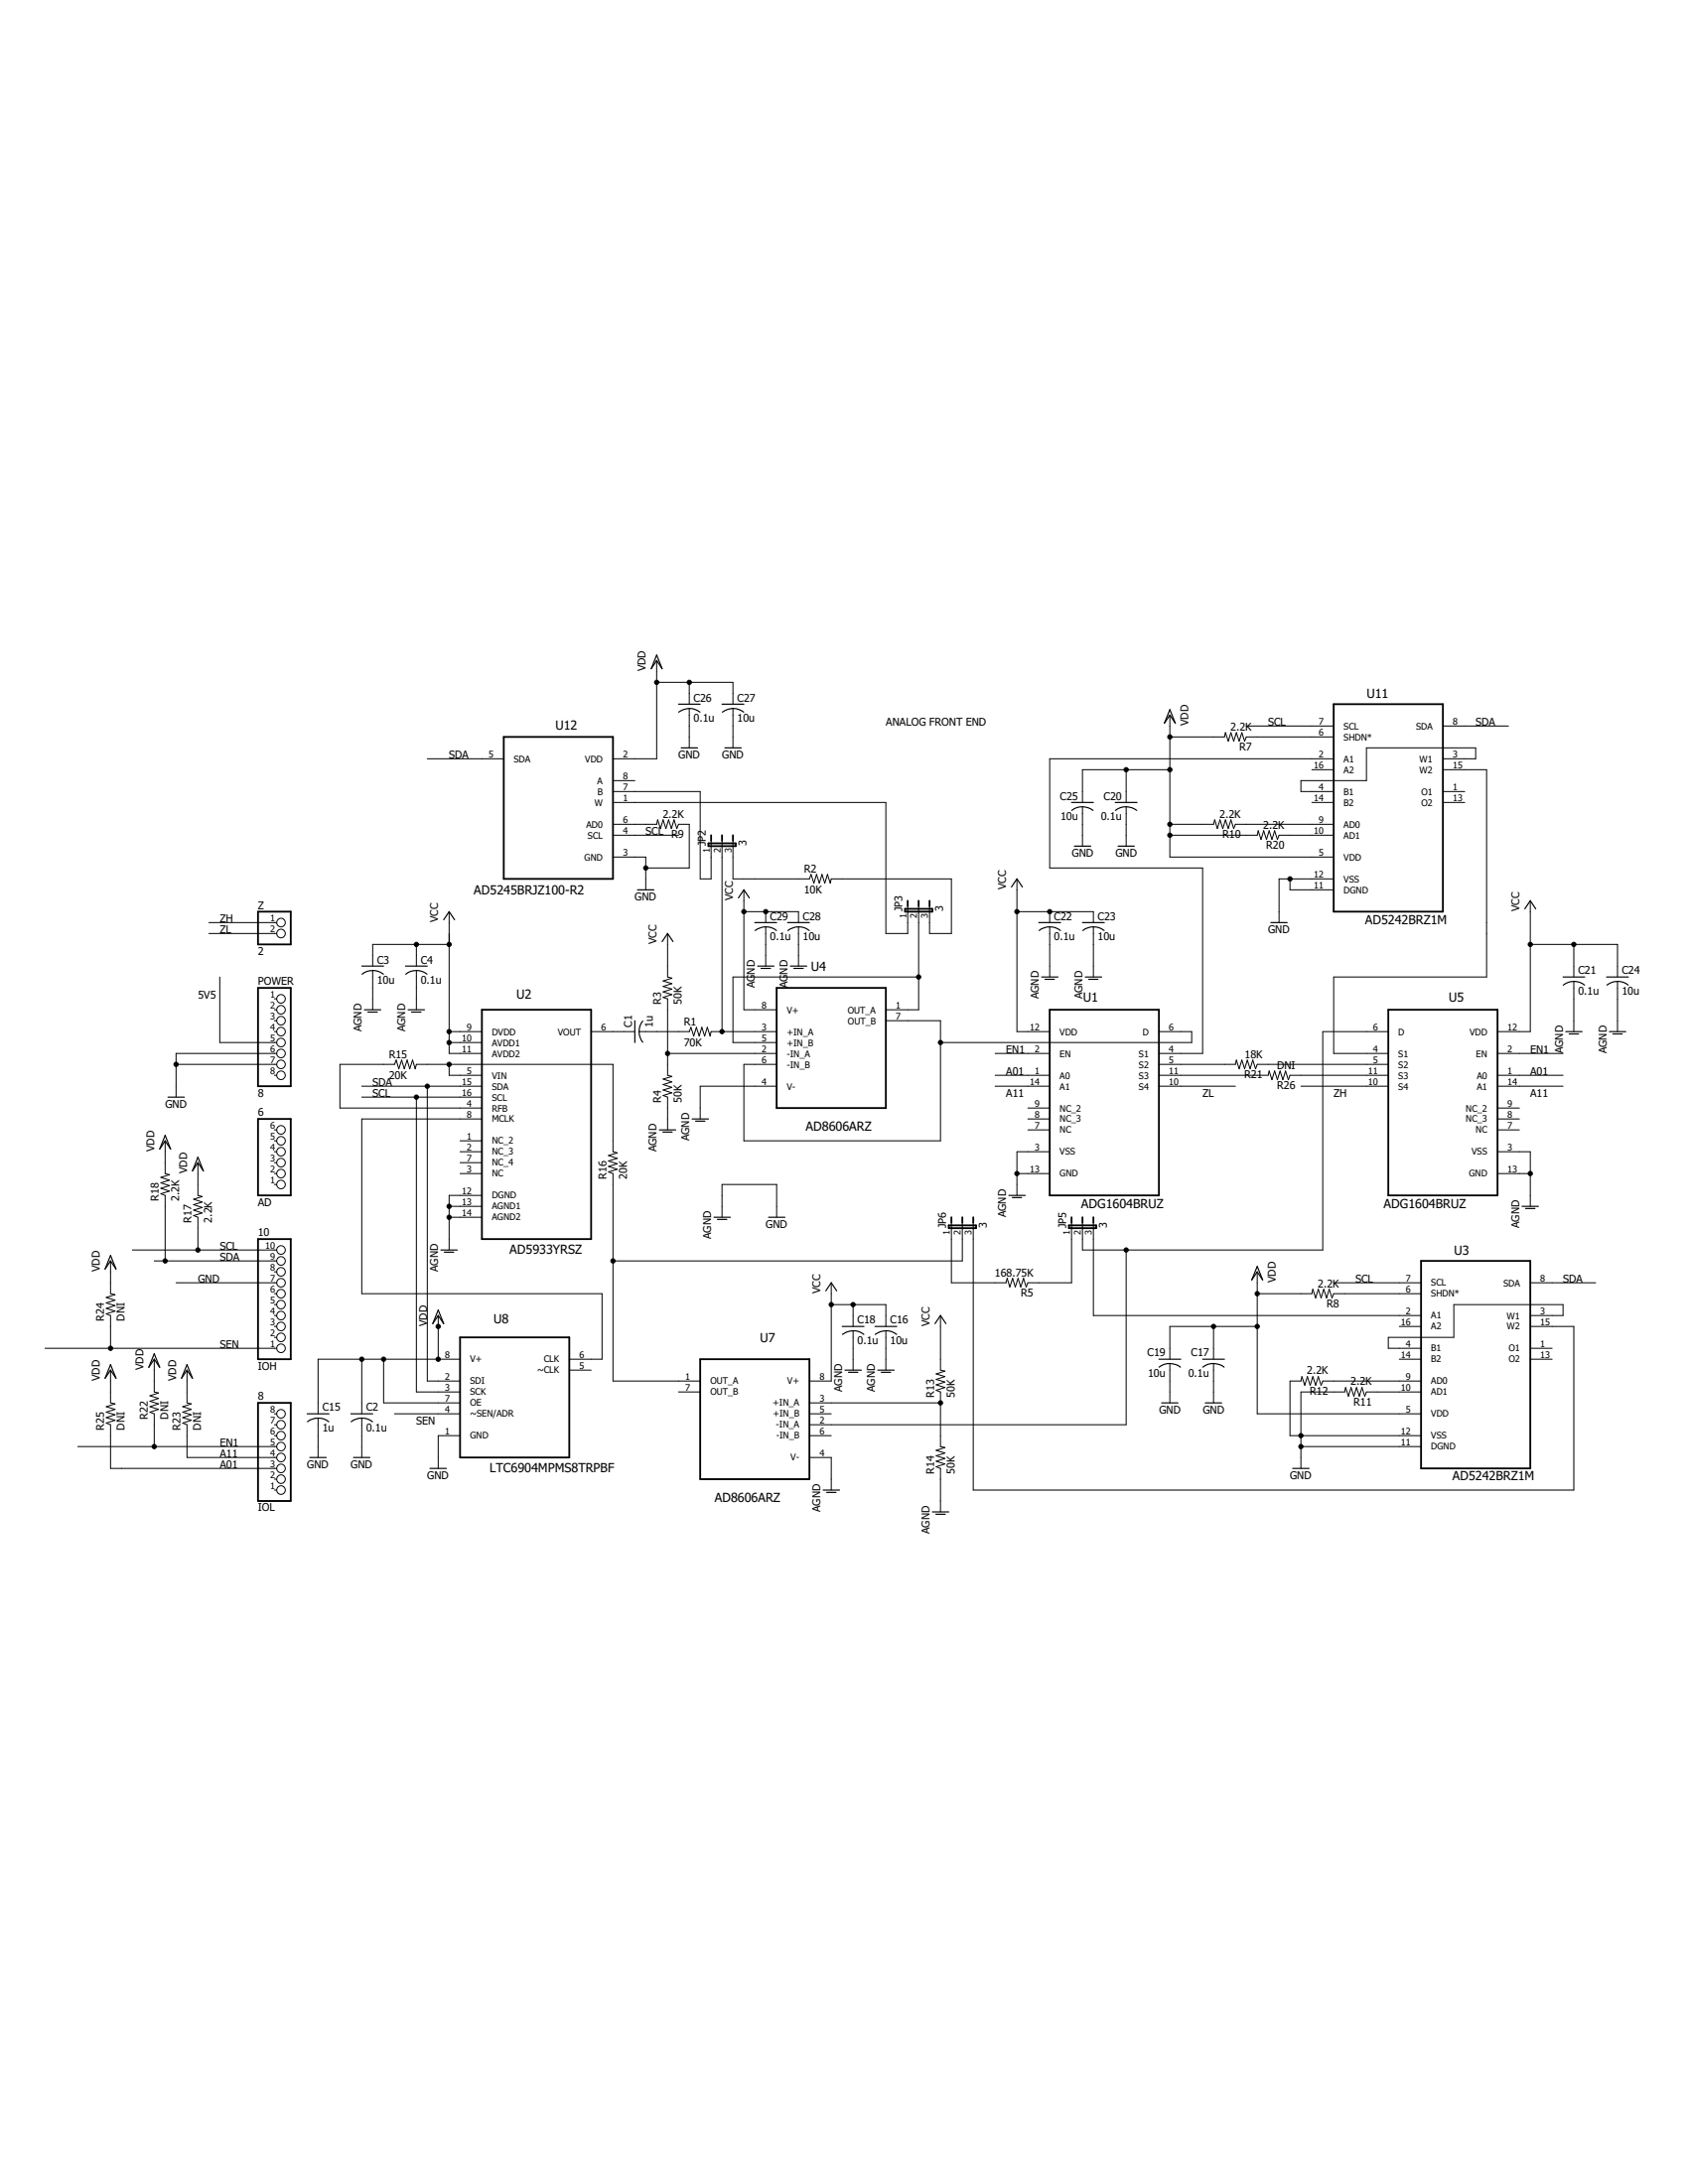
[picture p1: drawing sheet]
<svg xmlns="http://www.w3.org/2000/svg" width="216mm" height="279mm" viewBox="0 0 216 279" stroke-linecap="round" stroke-linejoin="round" font-family="sans-serif">
<g fill="none" stroke="#000" stroke-width=".13">
<path d="M54.7 97.1h9.7M78.4 99.9h2.8M84 84.5v12.6h-5.6M84 87.3h9.7v2.8M88.2 87.3v2.8M88.2 90.6v5.1M93.7 90.6v5.1M144 98.5v4.2M149.6 91.5v18.1h21M149.6 98.5h-11.1v4.2M149.6 94.3h7l.1-.6 .4 1.1 .3-1.1 .4 1.1 .3-1.1 .4 1.1 .3-1.1 .4 1.1 .2-.5h11.2M159.4 92.9h11.2"/>
<path d="M167.8 98.5h2.8M170.6 97.1h-36.3v13.9h19.5v23.8h-5.6M184.6 98.5h5.5v26.5h-19.5v9.8h7M184.6 97.1h4.1v-1.4h-13.9v4.2h-8.4v1.4h4.2M184.6 92.9h8.3M26.7 118h8.7M26.7 119.4h8.7M57.4 116.6v18.2h4.2M78.4 101.3h11.2v11.1h1.4v-4.9M78.4 102.7h34.9v16.7h2.8v-3.5M78.4 105.5h5.6l.1-.6 .4 1.1 .3-1.1 .4 1.1 .3-1.1 .4 1.1 .3-1.1 .4 1.1 .2-.5h1.4v5.5h-5.6M78.4 106.8h8.4"/>
<path d="M78.4 109.6h4.2v4.2M85.4 119.4v5.6l.5 .1-1.1 .4 1.1 .3-1.1 .4 1.1 .3-1.1 .4 1.1 .3-1.1 .4 .6 .2v9.8l.5 .1-1.1 .3 1.1 .4-1.1 .3 1.1 .4-1.1 .3 1.1 .4-1.1 .3 .6 .3v4.1M92.4 107.5v24.5M93.7 107.5v4.9h9.8l.2-.5 .4 1.1 .3-1.1 .4 1.1 .3-1.1 .4 1.1 .3-1.1 .4 1.1 .1-.6h15.4v7h-2.8v-3.5M95.1 113.8v15.4h4.2M95.1 116.6h7v1.4M97.9 116.6v1.4M97.9 118.6v5M102.1 118.6v5M117.5 115.9v13.3h-4.2M130.1 112.4v19.6h4.2M130.1 116.6h9.7v1.4"/>
<path d="M134.3 116.6v1.4M134.3 118.6v6.4M138.5 103.2v5M139.8 118.6v6.4M144 103.2v5M149.6 105.5h5.6l.2-.6 .3 1.1 .3-1.1 .4 1.1 .3-1.1 .4 1.1 .3-1.1 .4 1.1 .2-.5h12.6M149.6 106.8h11.2l.1-.5 .4 1.1 .3-1.1 .4 1.1 .3-1.1 .4 1.1 .3-1.1 .4 1.1 .2-.6h7M165 112.4v1.4h5.6M167.8 102.7h2.8M170.6 112.4h-7v5.6M184.6 101.3h2.7M184.6 102.7h2.7"/>
<path d="M195.7 115.2v16.8h-4.2M22.5 136.2h12.9M28.1 125v8.4h7.3M35.1 132h.3M35.1 137.6h.3M35.1 129.2h.3M35.1 130.6h.3M35.1 127.8h.3M35.4 134.8h-12.9v5.6M46.3 139h15.3M47.7 124.2v5M53.3 120.8v2.8"/>
<path d="M53.3 124.2v5M54.7 139v37.7h4.1M57.4 132h4.2M57.4 133.4h4.2M57.4 136.2v1.4h4.2M57.4 120.8h-9.7v2.8M75.6 132h5.6M81.7 132h6.5l.2-.6 .3 1.1 .4-1.1 .3 1.1 .4-1.1 .3 1.1 .4-1.1 .3 1.1 .2-.5h8.3M85.4 134.8h13.9M99.3 139h-9.7v4.2M113.3 130.6h7v15.3h-25.2v-9.7h4.2M117.5 125h-23.8v8.4h5.6"/>
<path d="M127.3 134.8h7M127.3 137.6h7M127.3 139h7M148.2 132h4.2v1.4h-32.1M148.2 137.6h14l.1-.6 .4 1.1 .3-1.1 .4 1.1 .3-1.1 .4 1.1 .3-1.1 .4 1.1 .2-.5h12.6M148.2 139h9.8M148.2 136.2h9.8l.1-.6 .4 1.1 .3-1.1 .4 1.1 .3-1.1 .4 1.1 .3-1.1 .4 1.1 .2-.5h16.8M166.4 139h11.2M177.6 132h-8.4v27.9h-30.7v-3.5M191.5 134.8h8.4M191.5 137.6h8.4M191.5 139h8.4"/>
<path d="M195.7 120.8h11.2v4.2M201.3 120.8v4.2M201.3 125.6v6.4M206.9 125.6v6.4M16.9 159.9h18.5M21.1 145.9v4.2l.6 .2-1.1 .3 1.1 .4-1.1 .3 1.1 .4-1.1 .3 1.1 .4-1.1 .3 .5 .2v8.4M25.3 148.7v4.2l.6 .2-1.1 .3 1.1 .4-1.1 .3 1.1 .4-1.1 .3 1.1 .4-1.1 .3 .5 .2v4.2M35.1 145.9h.3M35.1 147.3h.3M35.1 148.7h.3M35.1 150.1h.3M35.1 144.5h.3"/>
<path d="M35.1 151.5h.3M46.3 140.4h15.3M53.3 140.4v37.7h5.5M57.4 154.3h4.2M57.4 155.7h4.2M58.8 145.9h2.8M58.8 147.3h2.8M58.8 148.7h2.8M58.8 150.1h2.8M61.6 141.8h-18.1v-5.6h7l.2-.6 .3 1.1 .4-1.1 .3 1.1 .4-1.1 .3 1.1 .4-1.1 .3 1.1 .2-.5h25.1v11.1l.6 .2-1.2 .3 1.2 .4-1.2 .3 1.2 .4-1.2 .3 1.2 .4-1.2 .3 .6 .2v26.6h11.2M61.6 143.2h-15.3v22.3h30.7v8.4h-4.2M61.6 152.9h-4.2v7"/>
<path d="M92.4 155.7v-4.2h6.9v4.2M121.7 156.4v7.7h7l.1-.6 .4 1.2 .3-1.2 .4 1.2 .3-1.2 .4 1.2 .3-1.2 .4 1.2 .2-.6h5.6v-7.7M123.1 156.4v4.9h-44.7M124.5 156.4v34.2h76.8v-20.9h-5.6M130.1 150.1h4.2M131.5 141.8h2.8M131.5 143.2h2.8M131.5 144.5h2.8M134.3 147.3h-4.2v5.6M139.8 156.4v11.9h42M144 159.9v22.4h-40.5M191.5 141.8h2.8"/>
<path d="M191.5 143.2h2.8M191.5 147.3h4.2v7M191.5 150.1h4.2M191.5 144.5h2.8M5.8 172.5h29.6M14.1 175.3v4.2l.6 .1-1.1 .4 1.1 .3-1.1 .4 1.1 .3-1.1 .4 1.1 .3-1.1 .4 .5 .2v5.6h21.3M14.1 161.3v4.2l.6 .1-1.1 .4 1.1 .3-1.1 .4 1.1 .3-1.1 .4 1.1 .3-1.1 .4 .5 .2v4.2M19.7 161.3h15.7M19.7 173.9v4.2l.6 .1-1.1 .4 1.1 .3-1.1 .4 1.1 .3-1.1 .4 1.1 .3-1.1 .4 .5 .2v4.2M22.5 164.1h12.9M23.9 175.3v4.2l.6 .1-1.1 .4 1.1 .3-1.1 .4 1.1 .3-1.1 .4 1.1 .3-1.1 .4 .5 .2v4.2h11.5M35.1 171.1h.3"/>
<path d="M35.1 169.7h.3M35.1 168.3h.3M35.1 166.9h.3M35.1 165.5h.3M35.1 162.7h.3M46.3 173.9v7M49.1 173.9v5.6h9.7M56 168.3v5.6M58.8 173.9h-18.1v7M72.8 175.3h2.8M86.8 178.1h2.8M103.5 179.5h16.8"/>
<path d="M106.3 164.1v12.6h-2.8M106.3 166.9h7v2.8M109.1 166.9v2.8M109.1 170.2v5.1M113.3 170.2v5.1M120.3 168.3v7l.6 .1-1.2 .4 1.2 .3-1.2 .4 1.2 .3-1.2 .4 1.2 .3-1.2 .4 .6 .2v7l.6 .1-1.2 .3 1.2 .4-1.2 .3 1.2 .4-1.2 .3 1.2 .4-1.2 .3 .6 .3v5.5M149.6 174.4v5.1M155.2 169.7v4.2M155.2 174.4v5.1M160.8 162.7v18.2h21M160.8 169.7h-11.2v4.2M160.8 165.5h7l.1-.6 .4 1.2 .3-1.2 .4 1.2 .3-1.2 .4 1.2 .3-1.2 .4 1.2 .2-.6h11.2"/>
<path d="M170.6 164.1h11.2M179 173.9h2.8M179 169.7h2.8M181.8 176.7h-12.6l-.2 .5-.4-1.1-.3 1.1-.4-1.1-.3 1.1-.4-1.1-.3 1.1-.4-1.1-.1 .6h-1.4v7h16.8M181.8 178.1h-7l-.2 .5-.4-1.1-.3 1.1-.4-1.1-.3 1.1-.4-1.1-.3 1.1-.4-1.1-.1 .6h-5.6v9.8M195.7 173.9h2.8M195.7 168.3h4.2v-1.4h-14v4.2h-8.3v1.4h4.2M195.7 172.5h2.8M195.7 164.1h8.4M9.9 185.1h25.5M35.1 180.9h.3M35.1 182.3h.3"/>
<path d="M35.1 183.7h.3M35.1 190.6h.3M35.1 189.2h.3M40.7 181.4v5.1M46.3 181.4v5.1M50.5 180.9h8.3M58.8 183.7h-2.8v4.2M103.5 180.9h2.8M103.5 183.7h2.8M103.5 186.5h2.8v4.1M166.4 185.1h15.4"/>
<circle cx="35.9" cy="119.4" r=".55"/>
<circle cx="35.9" cy="118" r=".55"/>
<circle cx="35.9" cy="133.4" r=".55"/>
<circle cx="35.9" cy="137.6" r=".55"/>
<circle cx="35.9" cy="136.2" r=".55"/>
<circle cx="35.9" cy="132" r=".55"/>
<circle cx="35.9" cy="127.8" r=".55"/>
<circle cx="35.9" cy="129.2" r=".55"/>
<circle cx="35.9" cy="134.8" r=".55"/>
<circle cx="35.9" cy="130.6" r=".55"/>
<circle cx="35.9" cy="147.3" r=".55"/>
<circle cx="35.9" cy="144.5" r=".55"/>
<circle cx="35.9" cy="151.5" r=".55"/>
<circle cx="35.9" cy="150.1" r=".55"/>
<circle cx="35.9" cy="148.7" r=".55"/>
<circle cx="35.9" cy="159.9" r=".55"/>
<circle cx="35.9" cy="145.9" r=".55"/>
<circle cx="35.9" cy="172.5" r=".55"/>
<circle cx="35.9" cy="171.1" r=".55"/>
<circle cx="35.9" cy="164.1" r=".55"/>
<circle cx="35.9" cy="169.7" r=".55"/>
<circle cx="35.9" cy="162.7" r=".55"/>
<circle cx="35.9" cy="166.9" r=".55"/>
<circle cx="35.9" cy="165.5" r=".55"/>
<circle cx="35.9" cy="168.3" r=".55"/>
<circle cx="35.9" cy="161.3" r=".55"/>
<circle cx="35.9" cy="186.5" r=".55"/>
<circle cx="35.9" cy="190.6" r=".55"/>
<circle cx="35.9" cy="180.9" r=".55"/>
<circle cx="35.9" cy="189.2" r=".55"/>
<circle cx="35.9" cy="183.7" r=".55"/>
<circle cx="35.9" cy="182.3" r=".55"/>
<circle cx="35.9" cy="187.9" r=".55"/>
<circle cx="35.9" cy="185.1" r=".55"/>
</g>
<g fill="none" stroke="#000" stroke-width=".23">
<path d="M64.4 94.3h14v18.1h-14zM170.6 90.1h14v26.5h-14zM33 116.6h4.2v4.2h-4.2zM90.6 107.9h3.5v.3h-3.5zM91 106.8v.7M92.4 106.8v.7M93.7 106.8v.7M115.8 116.3h3.5v.3h-3.5zM116.1 115.2v.7M117.5 115.2v.7M118.9 115.2v.7M33 126.4h4.2v12.6h-4.2z"/>
<path d="M61.6 129.2h14v29.3h-14zM99.3 126.4h14v15.4h-14zM134.3 129.2h13.9v23.7h-13.9zM177.6 129.2h13.9v23.7h-13.9zM33 158.5h4.2v15.4h-4.2zM33 143.2h4.2v9.7h-4.2zM121.3 156.8h3.5v.3h-3.5zM121.7 155.7v.7M123.1 155.7v.7M124.5 155.7v.7M136.7 156.8h3.5v.3h-3.5zM137.1 155.7v.7"/>
<path d="M138.5 155.7v.7M139.8 155.7v.7M33 179.5h4.2v12.5h-4.2zM58.8 171.1h14v15.4h-14zM89.6 173.9h13.9v15.3h-13.9zM181.8 161.3h13.9v26.6h-13.9z"/>
</g>
<g fill="none" stroke="#000" stroke-width=".15">
<path d="M84 83.8l.7 1.8-.7-1.1-.7 1.1zM86.8 90.1h2.8M86.8 91.1a2.23 2.23 0 0 1 2.7 0M87.1 95.7h2.1M92.4 90.1h2.7M92.4 91.1a2.23 2.23 0 0 1 2.7 0M92.7 95.7h2.1M149.6 90.8l.7 1.7-.7-1-.7 1zM56.7 117.7l.7-1.1 .7 1.1M81.5 113.8h2.1M94.4 114.9l.7-1.1 .7 1.1M96.5 118h2.8"/>
<path d="M96.6 119a2.23 2.23 0 0 1 2.7 0M100.7 118h2.8M100.8 119a2.23 2.23 0 0 1 2.7 0M129.4 113.5l.7-1.1 .7 1.1M132.9 118h2.8M132.9 119a2.23 2.23 0 0 1 2.7 0M137.1 102.7h2.7M137.1 103.7a2.23 2.23 0 0 1 2.7 0M137.4 108.2h2.1M138.5 118h2.7M138.5 119a2.23 2.23 0 0 1 2.7 0M142.6 102.7h2.8"/>
<path d="M142.7 103.7a2.23 2.23 0 0 1 2.7 0M143 108.2h2.1M162.5 118h2.1M195 116.3l.7-1.1 .7 1.1M46.3 123.6h2.8M46.6 129.2h2.1M47.1 129.5h1.2M47.7 124.1a2.27 2.27 0 0 1 1.3 .5M47.7 124.2a1.98 1.98 0 0 0-1.4 .4M51.9 123.6h2.8M52.2 129.2h2.1M52.6 129.5h1.2"/>
<path d="M53.3 124.1a2.15 2.15 0 0 1 1.3 .5M53.3 124.2a1.98 1.98 0 0 0-1.4 .4M81.2 130.6v2.8M82.2 130.6a2.2 2.2 0 0 0 0 2.7M84.7 120.5l.7-1.1 .7 1.1M96.9 123.6h2.1M97.3 123.9h1.3M101.1 123.6h2.1M101.5 123.9h1.2M133.2 125h2.1M133.7 125.3h1.2M138.8 125h2.1"/>
<path d="M139.3 125.3h1.1M199.9 125h2.8M200.3 132h2.1M200.7 132.3h1.2M201.3 125.5a2.15 2.15 0 0 1 1.4 .5M201.3 125.6a2.08 2.08 0 0 0-1.4 .4M205.5 125h2.8M205.8 132h2.1M206.3 132.3h1.2M206.9 125.5a2.15 2.15 0 0 1 1.4 .5M206.9 125.6a2.08 2.08 0 0 0-1.4 .4M21.1 145.2l.7 1.8-.7-1.1-.7 1.1z"/>
<path d="M21.5 140.4h2.1M25.3 148l.7 1.8-.7-1.1-.7 1.1zM56.4 159.9h2.1M84.3 144.5h2.1M84.8 144.8h1.2M88.5 143.2h2.1M89 143.4h1.2M91.3 155.7h2.1M91.8 156h1.2M98.3 155.7h2.1M129 152.9h2.1M129.5 153.2h1.2"/>
<path d="M194.7 154.3h2.1M195.1 154.6h1.2M14.1 160.6l.7 1.7-.7-1-.7 1zM14.1 174.6l.7 1.7-.7-1-.7 1zM19.7 173.2l.7 1.7-.7-1-.7 1zM23.9 174.6l.7 1.7-.7-1-.7 1zM56 167.6l.7 1.7-.7-1-.6 1zM56.8 160.2h1.2M105.6 165.1l.7-1 .7 1M107.7 169.7h2.8M107.8 170.7a2.23 2.23 0 0 1 2.7 0M108.1 175.3h2.1"/>
<path d="M108.5 175.6h1.2M111.9 169.7h2.8M112 170.7a2.23 2.23 0 0 1 2.7 0M112.3 175.3h2.1M112.7 175.6h1.2M119.6 169.3l.7-1 .7 1M148.2 173.9h2.8M148.3 174.9a2.23 2.23 0 0 1 2.7 0M148.6 179.5h2.1M153.8 173.9h2.8M153.8 174.9a2.23 2.23 0 0 1 2.8 0M154.2 179.5h2.1"/>
<path d="M160.8 162l.7 1.7-.7-1-.7 1zM39.3 180.9h2.8M39.3 181.9a2.23 2.23 0 0 1 2.8 0M39.6 186.5h2.1M44.9 180.9h2.8M44.9 181.9a2.23 2.23 0 0 1 2.7 0M45.2 186.5h2.1M55 187.9h2.1M105.3 190.6h2.1M105.7 190.9h1.2M119.3 193.4h2M119.7 193.7h1.2"/>
<path d="M165.3 187.9h2.1"/>
</g>
<g fill="#000" stroke="#000" stroke-width=".13">
<circle cx="84" cy="87.3" r=".28"/>
<circle cx="88.2" cy="87.3" r=".28"/>
<circle cx="144" cy="98.5" r=".28"/>
<circle cx="149.6" cy="94.3" r=".28"/>
<circle cx="149.6" cy="98.5" r=".28"/>
<circle cx="82.6" cy="111" r=".28"/>
<circle cx="95.1" cy="116.6" r=".28"/>
<circle cx="97.9" cy="116.6" r=".28"/>
<circle cx="130.1" cy="116.6" r=".28"/>
<circle cx="134.3" cy="116.6" r=".28"/>
<circle cx="149.6" cy="106.8" r=".28"/>
<circle cx="149.6" cy="105.5" r=".28"/>
<circle cx="165" cy="112.4" r=".28"/>
<circle cx="22.5" cy="136.2" r=".28"/>
<circle cx="53.3" cy="120.8" r=".28"/>
<circle cx="54.7" cy="139" r=".28"/>
<circle cx="57.4" cy="136.2" r=".28"/>
<circle cx="57.4" cy="133.4" r=".28"/>
<circle cx="57.4" cy="132" r=".28"/>
<circle cx="57.4" cy="120.8" r=".28"/>
<circle cx="85.4" cy="134.8" r=".28"/>
<circle cx="92.4" cy="132" r=".28"/>
<circle cx="117.5" cy="125" r=".28"/>
<circle cx="120.3" cy="133.4" r=".28"/>
<circle cx="195.7" cy="120.8" r=".28"/>
<circle cx="201.3" cy="120.8" r=".28"/>
<circle cx="25.3" cy="159.9" r=".28"/>
<circle cx="53.3" cy="140.4" r=".28"/>
<circle cx="57.4" cy="154.3" r=".28"/>
<circle cx="57.4" cy="155.7" r=".28"/>
<circle cx="130.1" cy="150.1" r=".28"/>
<circle cx="144" cy="159.9" r=".28"/>
<circle cx="195.7" cy="150.1" r=".28"/>
<circle cx="14.1" cy="172.5" r=".28"/>
<circle cx="21.1" cy="161.3" r=".28"/>
<circle cx="46.3" cy="173.9" r=".28"/>
<circle cx="49.1" cy="173.9" r=".28"/>
<circle cx="56" cy="173.9" r=".28"/>
<circle cx="56" cy="169.7" r=".28"/>
<circle cx="78.4" cy="161.3" r=".28"/>
<circle cx="106.3" cy="166.9" r=".28"/>
<circle cx="109.1" cy="166.9" r=".28"/>
<circle cx="120.3" cy="179.5" r=".28"/>
<circle cx="155.2" cy="169.7" r=".28"/>
<circle cx="160.8" cy="165.5" r=".28"/>
<circle cx="160.8" cy="169.7" r=".28"/>
<circle cx="19.7" cy="185.1" r=".28"/>
<circle cx="166.4" cy="185.1" r=".28"/>
<circle cx="166.4" cy="183.7" r=".28"/>
</g>
<g font-size="1.6">
<text x="174.8" y="89.3">U11</text>
<text x="71" y="93.3">U12</text>
<text x="60.6" y="114.4">AD5245BRJZ100-R2</text>
<text x="174.6" y="118.2">AD5242BRZ1M</text>
<text x="103.7" y="124.2">U4</text>
<text x="66" y="127.7">U2</text>
<text x="138.5" y="128.2">U1</text>
<text x="185.3" y="128.2">U5</text>
<text x="103.1" y="144.6">AD8606ARZ</text>
<text x="138.3" y="154.6">ADG1604BRUZ</text>
<text x="177" y="154.6">ADG1604BRUZ</text>
<text x="65.2" y="160.4">AD5933YRSZ</text>
<text x="186" y="160.6">U3</text>
<text x="63.2" y="169.4">U8</text>
<text x="97.2" y="171.7">U7</text>
<text x="62.6" y="188.4">LTC6904MPMS8TRPBF</text>
<text x="185.8" y="189.4">AD5242BRZ1M</text>
<text x="91.4" y="192.1">AD8606ARZ</text>
</g>
<g font-size="1.4">
<text x="82.6" y="85.9" transform="rotate(-90 82.6 85.9)">VDD</text>
<text x="88.7" y="89.7">C26</text>
<text x="94.3" y="89.7">C27</text>
<text x="88.7" y="92.4">0.1u</text>
<text x="94.3" y="92.4">10u</text>
<text x="113.3" y="92.9">ANALOG FRONT END</text>
<text x="152" y="92.9" transform="rotate(-90 152 92.9)">VDD</text>
<text x="157.4" y="93.4">2.2K</text>
<text x="162.2" y="92.9">SCL</text>
<text x="188.7" y="92.9">SDA</text>
<text x="57.4" y="97.1">SDA</text>
<text x="86.8" y="97.1">GND</text>
<text x="92.4" y="97.1">GND</text>
<text x="158.5" y="96.1">R7</text>
<text x="82.6" y="106.8">SCL</text>
<text x="84.8" y="104.6">2.2K</text>
<text x="85.9" y="107.2">R9</text>
<text x="135.6" y="102.3">C25</text>
<text x="135.6" y="105">10u</text>
<text x="140.8" y="105">0.1u</text>
<text x="141.2" y="102.3">C20</text>
<text x="156" y="104.6">2.2K</text>
<text x="156.4" y="107.2">R10</text>
<text x="161.6" y="106">2.2K</text>
<text x="90.3" y="108.2" transform="rotate(-90 90.3 108.2)">JP2</text>
<text x="95.5" y="108.2" transform="rotate(-90 95.5 108.2)">3</text>
<text x="102.8" y="111.6">R2</text>
<text x="128.7" y="113.8" transform="rotate(-90 128.7 113.8)">VCC</text>
<text x="137.1" y="109.6">GND</text>
<text x="142.7" y="109.6">GND</text>
<text x="162" y="108.6">R20</text>
<text x="28.1" y="118">ZH</text>
<text x="28.1" y="119.4">ZL</text>
<text x="33" y="116.3">Z</text>
<text x="56" y="118" transform="rotate(-90 56 118)">VCC</text>
<text x="81.2" y="115.2">GND</text>
<text x="93.8" y="115.2" transform="rotate(-90 93.8 115.2)">VCC</text>
<text x="98.5" y="117.7">C29</text>
<text x="102.7" y="117.7">C28</text>
<text x="102.8" y="114.2">10K</text>
<text x="115.4" y="116.6" transform="rotate(-90 115.4 116.6)">JP3</text>
<text x="120.6" y="116.6" transform="rotate(-90 120.6 116.6)">3</text>
<text x="134.8" y="117.7">C22</text>
<text x="140.4" y="117.7">C23</text>
<text x="162.2" y="119.4">GND</text>
<text x="194.3" y="116.6" transform="rotate(-90 194.3 116.6)">VCC</text>
<text x="33" y="122.2">2</text>
<text x="48.2" y="125.9">10u</text>
<text x="48.2" y="123.3">C3</text>
<text x="53.8" y="125.9">0.1u</text>
<text x="53.8" y="123.3">C4</text>
<text x="84" y="120.8" transform="rotate(-90 84 120.8)">VCC</text>
<text x="96.6" y="124.7" transform="rotate(-90 96.6 124.7)">ND</text>
<text x="98.5" y="120.3">0.1u</text>
<text x="100.7" y="124.7" transform="rotate(-90 100.7 124.7)">ND</text>
<text x="102.7" y="120.3">10u</text>
<text x="134.8" y="120.3">0.1u</text>
<text x="140.4" y="120.3">10u</text>
<text x="201.9" y="124.7">C21</text>
<text x="207.5" y="124.7">C24</text>
<text x="25.3" y="127.8">5V5</text>
<text x="33" y="126">POWER</text>
<text x="46.3" y="132" transform="rotate(-90 46.3 132)">AGND</text>
<text x="51.9" y="132" transform="rotate(-90 51.9 132)">AGND</text>
<text x="80.8" y="131.4" transform="rotate(-90 80.8 131.4)">C1</text>
<text x="83.5" y="131.4" transform="rotate(-90 83.5 131.4)">1u</text>
<text x="84.6" y="128.5" transform="rotate(-90 84.6 128.5)">R3</text>
<text x="87.2" y="128.5" transform="rotate(-90 87.2 128.5)">50K</text>
<text x="87.5" y="131.2">R1</text>
<text x="96.6" y="126.4" transform="rotate(-90 96.6 126.4)">AG</text>
<text x="100.7" y="126.4" transform="rotate(-90 100.7 126.4)">AG</text>
<text x="132.9" y="127.8" transform="rotate(-90 132.9 127.8)">AGND</text>
<text x="138.5" y="127.8" transform="rotate(-90 138.5 127.8)">AGND</text>
<text x="201.9" y="127.3">0.1u</text>
<text x="207.5" y="127.3">10u</text>
<text x="49.8" y="138">20K</text>
<text x="49.8" y="135.3">R15</text>
<text x="87.5" y="133.8">70K</text>
<text x="128.7" y="134.8">EN1</text>
<text x="128.7" y="137.6">A01</text>
<text x="159.2" y="138">R21</text>
<text x="159.2" y="135.3">18K</text>
<text x="163.3" y="136.7">DNI</text>
<text x="195.7" y="134.8">EN1</text>
<text x="195.7" y="137.6">A01</text>
<text x="199.9" y="134.8" transform="rotate(-90 199.9 134.8)">AGND</text>
<text x="205.5" y="134.8" transform="rotate(-90 205.5 134.8)">AGND</text>
<text x="21.1" y="141.8">GND</text>
<text x="33" y="140.4">8</text>
<text x="33" y="142.7">6</text>
<text x="47.7" y="139">SDA</text>
<text x="47.7" y="140.4">SCL</text>
<text x="84.6" y="141.1" transform="rotate(-90 84.6 141.1)">R4</text>
<text x="87.2" y="141.1" transform="rotate(-90 87.2 141.1)">50K</text>
<text x="128.7" y="140.4">A11</text>
<text x="153.8" y="140.4">ZL</text>
<text x="163.4" y="139.4">R26</text>
<text x="170.6" y="140.4">ZH</text>
<text x="195.7" y="140.4">A11</text>
<text x="19.7" y="147.3" transform="rotate(-90 19.7 147.3)">VDD</text>
<text x="84" y="147.3" transform="rotate(-90 84 147.3)">AGND</text>
<text x="88.2" y="145.9" transform="rotate(-90 88.2 145.9)">AGND</text>
<text x="20.3" y="153.6" transform="rotate(-90 20.3 153.6)">R18</text>
<text x="22.9" y="153.6" transform="rotate(-90 22.9 153.6)">2.2K</text>
<text x="23.9" y="150.1" transform="rotate(-90 23.9 150.1)">VDD</text>
<text x="33" y="154.3">AD</text>
<text x="77.6" y="150.8" transform="rotate(-90 77.6 150.8)">R16</text>
<text x="80.2" y="150.8" transform="rotate(-90 80.2 150.8)">20K</text>
<text x="128.7" y="155.7" transform="rotate(-90 128.7 155.7)">AGND</text>
<text x="24.5" y="156.4" transform="rotate(-90 24.5 156.4)">R17</text>
<text x="27.1" y="156.4" transform="rotate(-90 27.1 156.4)">2.2K</text>
<text x="28.1" y="161.3">SDA</text>
<text x="28.1" y="159.9">SCL</text>
<text x="33" y="158.1">10</text>
<text x="91" y="158.5" transform="rotate(-90 91 158.5)">AGND</text>
<text x="97.9" y="157.1">GND</text>
<text x="121" y="157.1" transform="rotate(-90 121 157.1)">JP6</text>
<text x="126.2" y="157.1" transform="rotate(-90 126.2 157.1)">3</text>
<text x="136.4" y="157.1" transform="rotate(-90 136.4 157.1)">JP5</text>
<text x="141.6" y="157.1" transform="rotate(-90 141.6 157.1)">3</text>
<text x="194.3" y="157.1" transform="rotate(-90 194.3 157.1)">AGND</text>
<text x="12.7" y="162.7" transform="rotate(-90 12.7 162.7)">VDD</text>
<text x="25.3" y="164.1">GND</text>
<text x="56" y="162.7" transform="rotate(-90 56 162.7)">AGND</text>
<text x="104.9" y="165.5" transform="rotate(-90 104.9 165.5)">VCC</text>
<text x="127.2" y="163.3">168.75K</text>
<text x="130.6" y="165.9">R5</text>
<text x="163.2" y="164.1" transform="rotate(-90 163.2 164.1)">VDD</text>
<text x="168.6" y="164.7">2.2K</text>
<text x="169.7" y="167.3">R8</text>
<text x="173.4" y="164.1">SCL</text>
<text x="199.9" y="164.1">SDA</text>
<text x="13.3" y="169" transform="rotate(-90 13.3 169)">R24</text>
<text x="16" y="169" transform="rotate(-90 16 169)">DNI</text>
<text x="28.1" y="172.5">SEN</text>
<text x="54.6" y="169.7" transform="rotate(-90 54.6 169.7)">VDD</text>
<text x="109.7" y="172">0.1u</text>
<text x="109.7" y="169.3">C18</text>
<text x="113.9" y="172">10u</text>
<text x="113.9" y="169.3">C16</text>
<text x="118.9" y="169.7" transform="rotate(-90 118.9 169.7)">VCC</text>
<text x="146.8" y="173.5">C19</text>
<text x="152.3" y="173.5">C17</text>
<text x="12.7" y="176.7" transform="rotate(-90 12.7 176.7)">VDD</text>
<text x="18.3" y="175.3" transform="rotate(-90 18.3 175.3)">VDD</text>
<text x="22.5" y="176.7" transform="rotate(-90 22.5 176.7)">VDD</text>
<text x="33" y="179">8</text>
<text x="33" y="175.2">IOH</text>
<text x="107.7" y="178.1" transform="rotate(-90 107.7 178.1)">AGND</text>
<text x="111.9" y="178.1" transform="rotate(-90 111.9 178.1)">AGND</text>
<text x="119.5" y="178.8" transform="rotate(-90 119.5 178.8)">R13</text>
<text x="122.1" y="178.8" transform="rotate(-90 122.1 178.8)">50K</text>
<text x="146.8" y="176.2">10u</text>
<text x="152" y="176.2">0.1u</text>
<text x="167.2" y="175.8">2.2K</text>
<text x="167.6" y="178.5">R12</text>
<text x="172.8" y="177.2">2.2K</text>
<text x="173.1" y="179.9">R11</text>
<text x="13.3" y="183" transform="rotate(-90 13.3 183)">R25</text>
<text x="16" y="183" transform="rotate(-90 16 183)">DNI</text>
<text x="18.9" y="181.6" transform="rotate(-90 18.9 181.6)">R22</text>
<text x="21.5" y="181.6" transform="rotate(-90 21.5 181.6)">DNI</text>
<text x="23.1" y="183" transform="rotate(-90 23.1 183)">R23</text>
<text x="25.7" y="183" transform="rotate(-90 25.7 183)">DNI</text>
<text x="28.1" y="185.1">EN1</text>
<text x="41.2" y="183.2">1u</text>
<text x="41.2" y="180.5">C15</text>
<text x="46.8" y="183.2">0.1u</text>
<text x="46.8" y="180.5">C2</text>
<text x="53.3" y="182.3">SEN</text>
<text x="148.3" y="180.9">GND</text>
<text x="153.9" y="180.9">GND</text>
<text x="28.1" y="187.8">A01</text>
<text x="28.1" y="186.4">A11</text>
<text x="39.3" y="187.8">GND</text>
<text x="44.9" y="187.8">GND</text>
<text x="54.6" y="189.2">GND</text>
<text x="119.5" y="188.5" transform="rotate(-90 119.5 188.5)">R14</text>
<text x="122.1" y="188.5" transform="rotate(-90 122.1 188.5)">50K</text>
<text x="165" y="189.2">GND</text>
<text x="33" y="193.4">IOL</text>
<text x="104.9" y="193.4" transform="rotate(-90 104.9 193.4)">AGND</text>
<text x="118.9" y="196.2" transform="rotate(-90 118.9 196.2)">AGND</text>
</g>
<g font-size="1.2">
<text x="168.7" y="92.7">7</text>
<text x="168.7" y="94.1">6</text>
<text x="171.9" y="93.3">SCL</text>
<text x="171.9" y="94.7">SHDN*</text>
<text x="181.1" y="93.3">SDA</text>
<text x="185.8" y="92.7">8</text>
<text x="62.5" y="96.9">5</text>
<text x="65.7" y="97.5">SDA</text>
<text x="74.8" y="97.5">VDD</text>
<text x="76.4" y="100.3">A</text>
<text x="76.4" y="101.7">B</text>
<text x="79.7" y="96.9">2</text>
<text x="79.7" y="99.7">8</text>
<text x="79.7" y="101.1">7</text>
<text x="168" y="98.3">16</text>
<text x="168.7" y="96.9">2</text>
<text x="168.7" y="101.1">4</text>
<text x="171.9" y="97.5">A1</text>
<text x="171.9" y="98.9">A2</text>
<text x="171.9" y="101.7">B1</text>
<text x="181.6" y="97.5">W1</text>
<text x="181.6" y="98.9">W2</text>
<text x="181.8" y="101.7">O1</text>
<text x="185.8" y="96.9">3</text>
<text x="185.8" y="98.3">15</text>
<text x="185.8" y="101.1">1</text>
<text x="75" y="105.9">AD0</text>
<text x="75.2" y="107.3">SCL</text>
<text x="76" y="103.1">W</text>
<text x="79.7" y="102.5">1</text>
<text x="79.7" y="105.3">6</text>
<text x="79.7" y="106.6">4</text>
<text x="168" y="102.5">14</text>
<text x="168" y="106.6">10</text>
<text x="168.7" y="105.3">9</text>
<text x="171.9" y="103.1">B2</text>
<text x="171.9" y="105.9">AD0</text>
<text x="171.9" y="107.3">AD1</text>
<text x="181.8" y="103.1">O2</text>
<text x="185.8" y="102.5">13</text>
<text x="74.8" y="110.1">GND</text>
<text x="79.7" y="109.4">3</text>
<text x="90.8" y="109.1" transform="rotate(-90 90.8 109.1)">1</text>
<text x="92.2" y="109.1" transform="rotate(-90 92.2 109.1)">2</text>
<text x="93.6" y="109.1" transform="rotate(-90 93.6 109.1)">3</text>
<text x="168" y="112.2">12</text>
<text x="168" y="113.6">11</text>
<text x="168.7" y="109.4">5</text>
<text x="171.9" y="110.1">VDD</text>
<text x="171.9" y="112.8">VSS</text>
<text x="34.6" y="117.8">1</text>
<text x="34.6" y="119.2">2</text>
<text x="115.9" y="117.5" transform="rotate(-90 115.9 117.5)">1</text>
<text x="117.3" y="117.5" transform="rotate(-90 117.3 117.5)">2</text>
<text x="118.7" y="117.5" transform="rotate(-90 118.7 117.5)">3</text>
<text x="171.9" y="114.2">DGND</text>
<text x="34.6" y="127.6">1</text>
<text x="34.6" y="129">2</text>
<text x="34.6" y="130.4">3</text>
<text x="34.6" y="131.8">4</text>
<text x="59.7" y="131.8">9</text>
<text x="76.9" y="131.8">6</text>
<text x="97.4" y="129">8</text>
<text x="97.4" y="131.8">3</text>
<text x="100.6" y="129.6">V+</text>
<text x="108.4" y="129.6">OUT_A</text>
<text x="108.4" y="131">OUT_B</text>
<text x="114.6" y="129">1</text>
<text x="114.6" y="130.4">7</text>
<text x="131.7" y="131.8">12</text>
<text x="149.5" y="131.8">6</text>
<text x="175.6" y="131.8">6</text>
<text x="192.8" y="131.8">12</text>
<text x="34.6" y="133.2">5</text>
<text x="34.6" y="134.6">6</text>
<text x="34.6" y="136">7</text>
<text x="34.6" y="137.4">8</text>
<text x="59.1" y="133.2">10</text>
<text x="59.1" y="134.6">11</text>
<text x="59.7" y="137.4">5</text>
<text x="62.9" y="132.4">DVDD</text>
<text x="62.9" y="133.8">AVDD1</text>
<text x="62.9" y="135.2">AVDD2</text>
<text x="62.9" y="138">VIN</text>
<text x="71.4" y="132.4">VOUT</text>
<text x="97.4" y="133.2">5</text>
<text x="97.4" y="134.6">2</text>
<text x="97.4" y="136">6</text>
<text x="100.6" y="132.4">+IN_A</text>
<text x="100.6" y="133.8">+IN_B</text>
<text x="100.6" y="135.2">-IN_A</text>
<text x="100.6" y="136.6">-IN_B</text>
<text x="132.3" y="134.6">2</text>
<text x="132.3" y="137.4">1</text>
<text x="135.5" y="132.4">VDD</text>
<text x="135.5" y="135.2">EN</text>
<text x="135.5" y="138">A0</text>
<text x="145.7" y="135.2">S1</text>
<text x="145.7" y="136.6">S2</text>
<text x="145.7" y="138">S3</text>
<text x="146.2" y="132.4">D</text>
<text x="149.5" y="134.6">4</text>
<text x="149.5" y="136">5</text>
<text x="149.5" y="137.4">11</text>
<text x="175" y="137.4">11</text>
<text x="175.6" y="134.6">4</text>
<text x="175.6" y="136">5</text>
<text x="178.8" y="132.4">D</text>
<text x="178.8" y="135.2">S1</text>
<text x="178.8" y="136.6">S2</text>
<text x="178.8" y="138">S3</text>
<text x="188" y="132.4">VDD</text>
<text x="188.8" y="135.2">EN</text>
<text x="188.9" y="138">A0</text>
<text x="192.8" y="134.6">2</text>
<text x="192.8" y="137.4">1</text>
<text x="59.1" y="138.8">15</text>
<text x="59.1" y="140.2">16</text>
<text x="59.7" y="141.6">4</text>
<text x="59.7" y="143">8</text>
<text x="62.9" y="139.4">SDA</text>
<text x="62.9" y="140.8">SCL</text>
<text x="62.9" y="142.2">RFB</text>
<text x="62.9" y="143.6">MCLK</text>
<text x="97.4" y="138.8">4</text>
<text x="100.6" y="139.4">V-</text>
<text x="131.7" y="138.8">14</text>
<text x="132.3" y="141.6">9</text>
<text x="132.3" y="143">8</text>
<text x="135.5" y="139.4">A1</text>
<text x="135.5" y="142.2">NC_2</text>
<text x="135.5" y="143.6">NC_3</text>
<text x="145.7" y="139.4">S4</text>
<text x="149.5" y="138.8">10</text>
<text x="175" y="138.8">10</text>
<text x="178.8" y="139.4">S4</text>
<text x="187.5" y="142.2">NC_2</text>
<text x="187.5" y="143.6">NC_3</text>
<text x="188.9" y="139.4">A1</text>
<text x="192.8" y="138.8">14</text>
<text x="192.8" y="141.6">9</text>
<text x="192.8" y="143">8</text>
<text x="34.6" y="149.9">2</text>
<text x="34.6" y="148.5">3</text>
<text x="34.6" y="147.1">4</text>
<text x="34.6" y="145.8">5</text>
<text x="34.6" y="144.4">6</text>
<text x="59.7" y="145.8">1</text>
<text x="59.7" y="147.1">2</text>
<text x="59.7" y="148.5">7</text>
<text x="59.7" y="149.9">3</text>
<text x="62.9" y="146.4">NC_2</text>
<text x="62.9" y="147.8">NC_3</text>
<text x="62.9" y="149.2">NC_4</text>
<text x="131.7" y="149.9">13</text>
<text x="132.3" y="144.4">7</text>
<text x="132.3" y="147.1">3</text>
<text x="135.5" y="145">NC</text>
<text x="135.5" y="147.8">VSS</text>
<text x="188.2" y="147.8">VSS</text>
<text x="188.8" y="145">NC</text>
<text x="192.8" y="144.4">7</text>
<text x="192.8" y="147.1">3</text>
<text x="192.8" y="149.9">13</text>
<text x="34.6" y="151.3">1</text>
<text x="59.1" y="152.7">12</text>
<text x="59.1" y="154.1">13</text>
<text x="59.1" y="155.5">14</text>
<text x="62.9" y="150.6">NC</text>
<text x="62.9" y="153.3">DGND</text>
<text x="62.9" y="154.7">AGND1</text>
<text x="135.5" y="150.6">GND</text>
<text x="187.9" y="150.6">GND</text>
<text x="33.9" y="159.7">10</text>
<text x="34.6" y="161.1">9</text>
<text x="62.9" y="156.1">AGND2</text>
<text x="121.5" y="158" transform="rotate(-90 121.5 158)">1</text>
<text x="122.9" y="158" transform="rotate(-90 122.9 158)">2</text>
<text x="124.3" y="158" transform="rotate(-90 124.3 158)">3</text>
<text x="136.9" y="158" transform="rotate(-90 136.9 158)">1</text>
<text x="138.3" y="158" transform="rotate(-90 138.3 158)">2</text>
<text x="139.7" y="158" transform="rotate(-90 139.7 158)">3</text>
<text x="34.6" y="166.7">5</text>
<text x="34.6" y="165.3">6</text>
<text x="34.6" y="163.9">7</text>
<text x="34.6" y="162.5">8</text>
<text x="179.8" y="163.9">7</text>
<text x="179.8" y="165.3">6</text>
<text x="183" y="164.5">SCL</text>
<text x="183" y="165.9">SHDN*</text>
<text x="192.3" y="164.5">SDA</text>
<text x="197" y="163.9">8</text>
<text x="34.6" y="172.3">1</text>
<text x="34.6" y="170.9">2</text>
<text x="34.6" y="169.5">3</text>
<text x="34.6" y="168.1">4</text>
<text x="56.9" y="173.7">8</text>
<text x="74.1" y="173.7">6</text>
<text x="179.2" y="169.5">16</text>
<text x="179.2" y="173.7">14</text>
<text x="179.8" y="168.1">2</text>
<text x="179.8" y="172.3">4</text>
<text x="183" y="168.7">A1</text>
<text x="183" y="170.1">A2</text>
<text x="183" y="172.9">B1</text>
<text x="192.7" y="168.7">W1</text>
<text x="192.7" y="170.1">W2</text>
<text x="193" y="172.9">O1</text>
<text x="197" y="168.1">3</text>
<text x="197" y="169.5">15</text>
<text x="197" y="172.3">1</text>
<text x="197" y="173.7">13</text>
<text x="56.9" y="176.5">2</text>
<text x="56.9" y="177.9">3</text>
<text x="56.9" y="179.3">7</text>
<text x="60.1" y="174.3">V+</text>
<text x="60.1" y="177.1">SDI</text>
<text x="60.1" y="178.5">SCK</text>
<text x="60.1" y="179.9">OE</text>
<text x="68.7" y="175.7">~CLK</text>
<text x="69.6" y="174.3">CLK</text>
<text x="74.1" y="175.1">5</text>
<text x="87.6" y="176.5">1</text>
<text x="87.6" y="177.9">7</text>
<text x="90.9" y="177.1">OUT_A</text>
<text x="90.9" y="178.5">OUT_B</text>
<text x="98.8" y="179.9">+IN_A</text>
<text x="100.7" y="177.1">V+</text>
<text x="104.8" y="176.5">8</text>
<text x="104.8" y="179.3">3</text>
<text x="179.2" y="177.9">10</text>
<text x="179.8" y="176.5">9</text>
<text x="183" y="174.3">B2</text>
<text x="183" y="177.1">AD0</text>
<text x="183" y="178.5">AD1</text>
<text x="193" y="174.3">O2</text>
<text x="34.6" y="184.9">5</text>
<text x="34.6" y="183.5">6</text>
<text x="34.6" y="182.1">7</text>
<text x="34.6" y="180.7">8</text>
<text x="56.9" y="180.7">4</text>
<text x="56.9" y="183.5">1</text>
<text x="60.1" y="181.3">~SEN/ADR</text>
<text x="60.1" y="184.1">GND</text>
<text x="98.9" y="181.3">+IN_B</text>
<text x="99.3" y="182.7">-IN_A</text>
<text x="99.3" y="184.1">-IN_B</text>
<text x="104.8" y="180.7">5</text>
<text x="104.8" y="182.1">2</text>
<text x="104.8" y="183.5">6</text>
<text x="179.2" y="183.5">12</text>
<text x="179.2" y="184.9">11</text>
<text x="179.8" y="180.7">5</text>
<text x="183" y="181.3">VDD</text>
<text x="183" y="184.1">VSS</text>
<text x="183" y="185.5">DGND</text>
<text x="34.6" y="190.4">1</text>
<text x="34.6" y="189">2</text>
<text x="34.6" y="187.6">3</text>
<text x="34.6" y="186.3">4</text>
<text x="101.1" y="186.9">V-</text>
<text x="104.8" y="186.3">4</text>
</g>
</svg>
